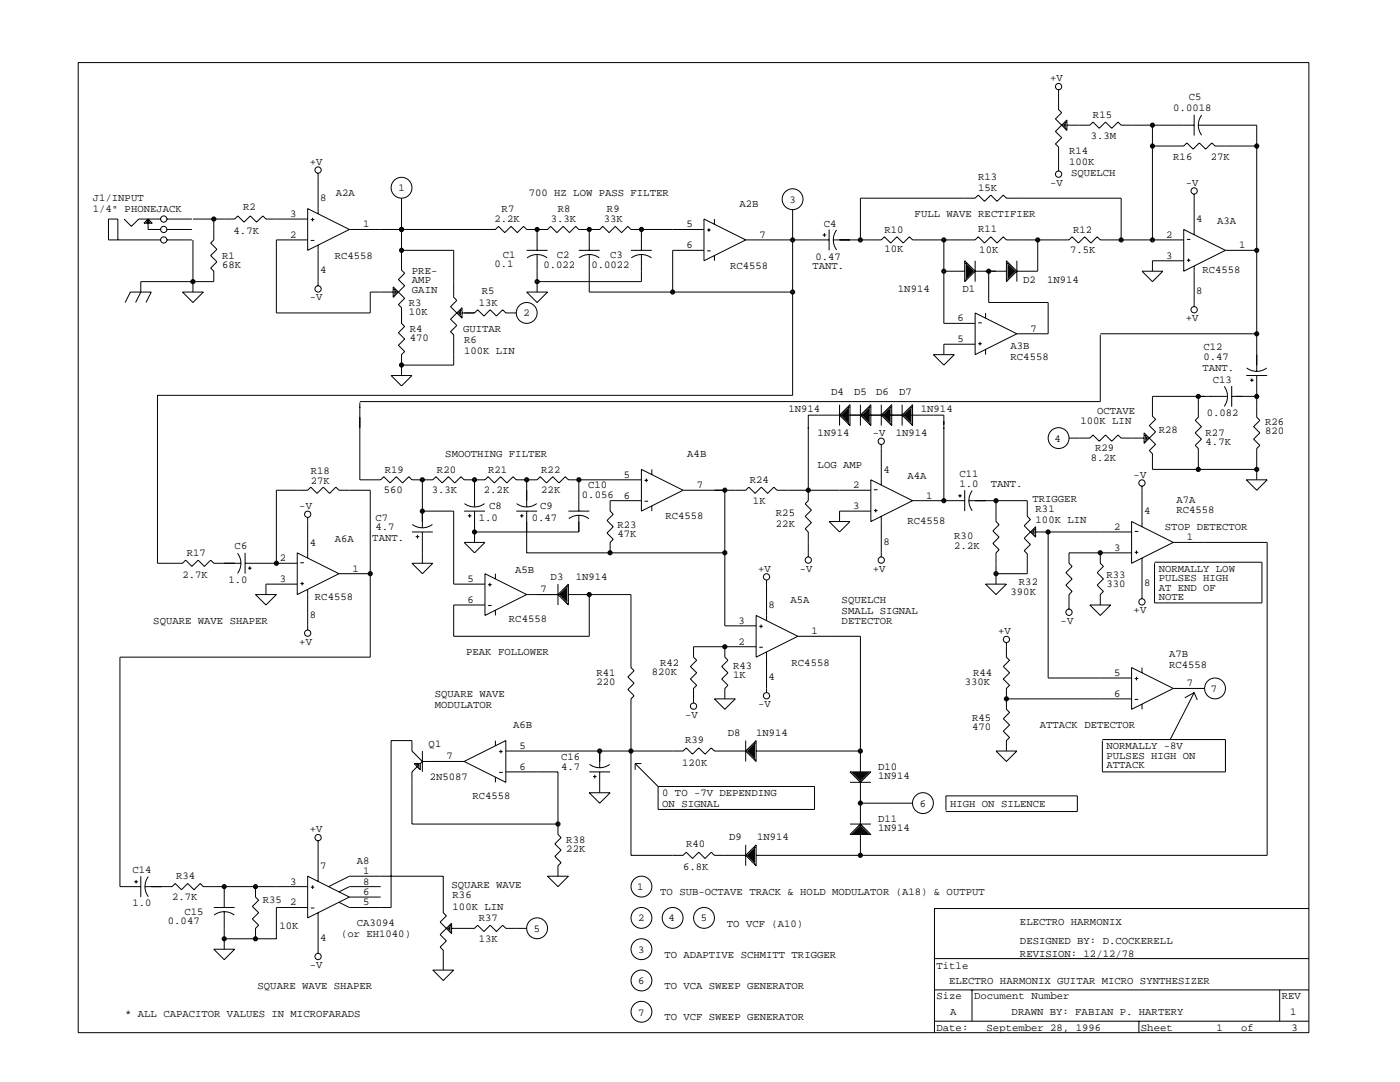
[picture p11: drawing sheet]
<svg xmlns="http://www.w3.org/2000/svg" width="279mm" height="216mm" viewBox="0 0 279 216" stroke-linecap="round" stroke-linejoin="round" font-family="sans-serif">
<g fill="none" stroke="#000" stroke-width=".2">
<path d="M15.6 12.5h245.6v193.6h-245.6zM211.3 17.9v4l.6 .6-1.3 1.2 2.3 2.3v-2.1l-2.3 2.3 1.3 1.3-1.3 1.2 .7 .6v4.8M63.5 34.6v8.1M80.1 39.5v14.4l.7 .6-1.3 1.3 1.3 1.2-2.3 2.3v-2.1l2.3 2.3-1.3 1.3 .6 .6v3.1l.7 .6-1.3 1.3 1.3 1.2-1.3 1.3 1.3 1.2-.7 .7v4.1M212.1 25h.6M212.3 24.8h.4M212.3 25.2h.4M212.5 24.6h.2M212.5 25.4h.2M212.7 24.4h.1M212.7 25.6h.1M212.9 25h4.6l.6-.6 1.3 1.2 1.2-1.2 1.3 1.2 1.2-1.2 .6 .6h14.6"/>
<path d="M230 29.1h6.2l.7-.6 1.2 1.3 1.3-1.3 1.2 1.3 1.3-1.3 .6 .6h8.3M230 25v22.9M238.3 22.9v4.2M238.3 38.7v8.1M239.2 25h11.6v49.1M239.8 23a3.3 3.3 0 0 0 0 4M23.5 47.9v-4.2h-1.9v4.2h10.5M24.8 43.7l1.4 1.5 1.5-1.5h4.4M28.7 44.5l.9-.8 .8 .8zM29.1 44.3h.9M29.3 44.1h.5M29.6 43.9h.1"/>
<path d="M29.6 44.5v1.3h2.5M33.3 47.9h5M33.3 43.7h5M33.3 45.8h5M36.4 58.3h4.2l-2.1 2.1zM38.5 43.7h8.3l.7-.6 1.2 1.2 1.3-1.2 1.2 1.2 1.3-1.2 .6 .6h8.3M38.5 47.9v10.4M42.7 43.7v4.2l-.7 .6 1.3 1.2-1.3 1.3 1.3 1.2-1.3 1.3 .7 .6v2.1h-14.6v2.1l-1 2.1M61.4 47.9h-6.2v14.5h18.7v-4.1h4.6M61.4 41.6l8.3 4.2-8.3 4.2zM62 43.8h.7M62 48h.7"/>
<path d="M62.4 43.5v.7M63.5 48.9v8.1M69.7 45.8h29.2l.6-.6 1.2 1.2 1.3-1.2 1.2 1.2 1.3-1.2 .6 .6h4.2l.6-.6 1.2 1.2 1.3-1.2 1.2 1.2 1.3-1.2 .6 .6h4.2l.6-.6 1.3 1.2 1.2-1.2 1.3 1.2 1.2-1.2 .6 .6h14.6M78.7 57.7h.1M78.7 58.9h.1M78.7 58.3h.6M78.7 57.9h.2M78.7 58.1h.4M78.7 58.5h.4M78.7 58.7h.2M80.1 50h10.4v9.3l.7 .6-1.3 1.3 2.3 2.3v-2.1l-2.3 2.3 1.3 1.2-1.3 1.3 .6 .6v6h-10.4M105.1 50h4.2"/>
<path d="M105.1 58.3h4.2l-2.1 2.1zM105.2 51.5a3.3 3.3 0 0 1 4 0M107.2 45.8v4.2M107.2 50.8v7.5M115.5 50h4.2M115.6 51.5a3.3 3.3 0 0 1 4 0M117.6 50.8v7.5h40.6v20.6h-126.8v33.5h5l.6-.6 1.3 1.2 1.2-1.2 1.3 1.2 1.2-1.2 .7 .6h5.4M117.6 45.8v4.2M125.9 50h4.2M126 51.5a3.3 3.3 0 0 1 4 0M128 50.8v5.4h-20.8M128 45.8v4.2"/>
<path d="M140.5 50h-6.3v8.3M140.5 43.7l8.3 4.2-8.3 4.1zM141.1 45.9h.7M141.1 50.1h.7M141.5 45.5v.7M142.6 43.7v1M142.6 51v1M148.8 47.9h16.7M158.2 41.8v6.1M158.2 48.1v10M164.2 46.9h.7M164.5 46.5v.7"/>
<path d="M165.5 45.8v4.2M166.3 47.9h9.6l.6-.7 1.3 1.3 1.2-1.3 1.2 1.3 1.3-1.3 .6 .7h12.5l.6-.7 1.3 1.3 1.2-1.3 1.3 1.3 1.2-1.3 .7 .7h12.4l.7-.7 1.2 1.3 1.3-1.3 1.2 1.3 1.3-1.3 .6 .7h16.6M167 45.9a3.3 3.3 0 0 0 0 4M171.7 47.9v-8.4h22.9l.6-.6 1.3 1.3 1.2-1.3 1.3 1.3 1.2-1.3 .7 .6h22.8v8.4M188.4 47.9v16.6h6.2M188.4 54.1h4.1M192.5 52l2.1 2.1-2.1 2.1zM192.7 52.5h.1M192.7 55.8h.1M192.7 54.1h1.7M192.7 52.7h.2M192.7 52.9h.5"/>
<path d="M192.7 53.1h.7M192.7 53.3h.9M192.7 53.5h1.1M192.7 53.7h1.3M192.7 53.9h1.5M192.7 54.3h1.5M192.7 54.5h1.3M192.7 54.7h1.1M192.7 54.9h.9M192.7 55.2h.7M192.7 55.4h.5M192.7 55.6h.2"/>
<path d="M194.6 54.1h6.3M194.6 52v4.2M197.3 54.1v6.3h11.9v6.2h-6.3M200.9 52l2 2.1-2 2.1zM201.1 52.5h.1M201.1 55.8h.1M201.1 54.1h1.6M201.1 52.7h.2M201.1 52.9h.4M201.1 53.1h.6M201.1 53.3h.8M201.1 53.5h1"/>
<path d="M201.1 53.7h1.2M201.1 53.9h1.4M201.1 54.3h1.4M201.1 54.5h1.2M201.1 54.7h1M201.1 54.9h.8M201.1 55.2h.6M201.1 55.4h.4M201.1 55.6h.2M202.9 52v4.2M207.1 47.9v6.2h-4.2M227.9 54.1h4.2l-2.1 2.1z"/>
<path d="M236.2 52h-6.2v2.1M236.2 45.8l8.4 4.2-8.4 4.1zM236.9 51.9h.7M236.9 47.8h.7M237.2 51.6v.7M238.3 53.1v8.1M244.6 50h6.2M25 60.4l1-2.1h4.2l-1.1 2.1M78.1 74.9h4.1l-2.1 2.1zM91.4 62.4h.6M91.6 62.2h.4M91.6 62.6h.4"/>
<path d="M91.8 62h.2M91.8 62.9h.2M92 61.8h.1M92 63.1h.1M92.2 62.4h2.5l.6-.6 1.3 1.3 1.2-1.3 1.3 1.3 1.2-1.3 .6 .6h2.1M186.3 70.8h4.1l-2 2zM194.6 68.7h-6.2v2.1M194.6 62.4l8.3 4.2-8.3 4.2zM195.2 68.6h.7M195.2 64.4h.7M195.6 68.2v.7M196.7 62.4v1.1"/>
<path d="M196.7 69.7v1.1M219.6 66.6h31.2M219.6 66.8v13.3h-147.8M239.2 79.1v4.2l-.7 .6 1.3 1.2-1.3 1.3 1.3 1.2-1.3 1.3 .7 .6v4.2M244.3 77.1a3.3 3.3 0 0 1 0 4M245 79.1h-15v3.9l.6 .7-1.2 1.2 1.2 1.3-2.3 2.3v-2.1l2.3 2.3-1.2 1.2 .6 .6v3.2h20.8M245.8 79.1h5M245.8 77v4.2M248.7 74.9h4.2M248.8 73.4a3.3 3.3 0 0 0 4 0M249.5 75.9h.7M249.8 75.5v.7"/>
<path d="M250.8 74.9v8.4l.6 .6-1.2 1.2 1.2 1.3-1.2 1.2 1.2 1.3-.6 .6v6.2M71.8 80.3v15.4h4.2l.6-.6 1.2 1.3 1.3-1.3 1.2 1.3 1.3-1.3 .6 .6h4.2l.6-.6 1.3 1.3 1.2-1.3 1.2 1.3 1.3-1.3 .6 .6h4.2l.6-.6 1.3 1.3 1.2-1.3 1.3 1.3 1.2-1.3 .6 .6h4.2l.6-.6 1.3 1.3 1.2-1.3 1.3 1.3 1.2-1.3 .6 .6h14.6M84.3 95.7v9.6M94.7 95.7v5.5M105.1 95.7v5.5M115.5 95.7v6.3M128 99.9h-6.2v2.1l.6 .6-1.3 1.3 1.3 1.2-1.3 1.3 1.3 1.2-.6 .6v2.1M128 93.7l8.3 4.1-8.3 4.2zM128.6 95.8h.7M129 95.5v.7M130.1 93.7v1M136.3 97.8h12.5l.6-.6 1.3 1.2 1.2-1.2 1.3 1.2 1.2-1.2 .7 .6h18.7"/>
<path d="M144.7 97.8v27.1h6.2M167.6 80.8v4.1M168 82.6h1.4M168 83h1.4M168.2 82.4h1.2M168.2 83.3h1.2M168.4 82.2h1M168.4 83.5h1M168.6 82h.8M168.6 83.7h.8M168.8 81.8h.6M168.8 83.9h.6"/>
<path d="M169 81.6h.4M169 84.1h.4M169.2 81.4h.2M169.2 84.3h.2M169.4 81.2h.1M169.4 84.5h.1M169.6 80.8v4.1l-2-2.1zM171.7 80.8v4.1M172.1 82.6h1.5M172.1 83h1.5M172.3 82.4h1.3M172.3 83.3h1.3"/>
<path d="M172.5 82.2h1.1M172.5 83.5h1.1M172.8 82h.8M172.8 83.7h.8M173 81.8h.6M173 83.9h.6M173.2 81.6h.4M173.2 84.1h.4M173.4 81.4h.2M173.4 84.3h.2M173.6 81.2h.1M173.6 84.5h.1"/>
<path d="M173.8 80.8v4.1l-2.1-2.1zM173.8 95.7l8.3 4.2-8.3 4.2zM174.4 97.7h.7M175.9 82.8l2.1-2v4.1zM175.9 80.8v4.1M175.9 88.7v8.1M176.3 82.6h1.5M176.3 83h1.5M176.5 82.4h1.3M176.5 83.3h1.3M176.7 82.2h1.1M176.7 83.5h1.1"/>
<path d="M176.9 82h.9M176.9 83.7h.9M177.1 81.8h.7M177.1 83.9h.7M177.3 81.6h.5M177.3 84.1h.5M177.5 81.4h.3M177.5 84.3h.3M177.8 81.2h.1M177.8 84.5h.1M180 80.8v4.1M180.5 82.6h1.4"/>
<path d="M180.5 83h1.4M180.7 82.4h1.2M180.7 83.3h1.2M180.9 82.2h1M180.9 83.5h1M181.1 82h.8M181.1 83.7h.8M181.3 81.8h.6M181.3 83.9h.6M181.5 81.6h.4M181.5 84.1h.4M181.7 81.4h.2"/>
<path d="M181.7 84.3h.2M181.9 81.2h.1M181.9 84.5h.1M182.1 99.9h10.4M182.1 80.8v4.1l-2.1-2.1zM188.4 99.9v-17.1h-27.1v17.1l-.6 .6 1.2 1.3-1.2 1.2 1.2 1.3-1.2 1.2 .6 .7v4.9M191.2 98.9h.7M191.6 98.6v.7M192.5 97.8v4.2M193.4 99.9h11.6v3.1l.6 .7-1.2 1.2 2.3 2.3v-2.1l-2.3 2.3 1.2 1.2-1.2 1.3 .6 .6v4h-6.2M194 97.9a3.3 3.3 0 0 0 0 4M198.8 99.9v4.2l.6 .6-1.3 1.2 1.3 1.3-1.3 1.2 1.3 1.3-.6 .6v6.3"/>
<path d="M213.3 87.4h4.2l.6-.6 1.3 1.2 1.2-1.2 1.3 1.2 1.2-1.2 .6 .6h4.6M227.9 97v8.1M228.5 86.8h.1M228.5 88h.1M228.5 87.4h.7M228.5 87h.2M228.5 87.2h.5M228.5 87.6h.5M228.5 87.8h.2M248.7 95.7h4.2l-2.1 2.1zM47.4 110.4a3.3 3.3 0 0 1 0 4M48.9 112.4h10.4"/>
<path d="M48.9 110.3v4.2M49.5 113.4h.7M49.8 113v.7M51 118.6h4.2l-2.1 2.1zM55.2 112.4v-14.6h6.2l.6-.6 1.3 1.2 1.2-1.2 1.3 1.2 1.2-1.2 .6 .6h6.3v33.3h-50v45.8h4.2M59.3 116.6h-6.2v2M59.3 110.3l8.3 4.2-8.3 4.1zM59.9 116.5h.8M59.9 112.3h.8M60.3 116.1v.7M61.4 103.2v8.2M61.4 117.6v8.1"/>
<path d="M67.6 114.5h6.3M82.2 106.2h4.2M82.2 112.4h4.2l-2.1 2.1zM82.3 104.6a3.3 3.3 0 0 0 4 0M83 107.1h.7M83.3 106.7v.7M84.3 102h6.2v14.6h6.3M84.3 106.2v6.2M92.6 108.2h4.2l-2.1 2.1zM92.6 102h4.2M92.7 100.5a3.3 3.3 0 0 0 4 0M93.4 102.9h.7"/>
<path d="M93.7 102.6v.7M94.7 102v6.2M96.8 114.5l8.3 4.1-8.3 4.2zM97.4 116.7h.7M97.8 116.3v.7M98.9 114.5v1M103 102h4.2M103.1 100.5a3.3 3.3 0 0 0 4 0M103.8 102.9h.7M104.1 102.6v.7M105.1 102v8.3h39.6M105.1 118.6h6.3"/>
<path d="M111.4 116.6v4.1M111.6 118.6h1.6M111.8 118.4h1.4M111.8 118.8h1.4M112 118.2h1.2M112 119.1h1.2M112.2 118h1M112.2 119.3h1M112.4 117.8h.8M112.4 119.5h.8M112.6 117.6h.6M112.6 119.7h.6"/>
<path d="M112.8 117.4h.4M112.8 119.9h.4M113 117.2h.2M113.2 117h.1M113.4 118.6h12.5v14.6l.6 .6-1.2 1.3 1.2 1.2-1.2 1.3 1.2 1.2-.6 .7v31.2h10.4l.7-.7 1.2 1.3 1.3-1.3 1.2 1.3 1.3-1.3 .6 .7h6.2M113.4 102h4.2M113.4 116.6v4.1l-2-2.1zM113.5 103.5a3.3 3.3 0 0 1 4 0M115.5 102.8v3.4h-20.8M117.6 118.6v8.4h-27.1v-6.3h6.3M128.6 100h.7M130.1 100.9v1.1"/>
<path d="M153 115.7v8.1M165.5 104.1h4.1l-2 2.1zM173.8 102h-6.2v2.1M174.4 101.9h.7M174.8 101.5v.7M175.9 103v8.1M196.7 116.6h4.2l-2.1 2zM205.8 106.2h.7M206.1 105.9h.4M206.1 106.4h.4M206.3 105.7h.2M206.3 106.6h.2"/>
<path d="M206.5 105.5h.1M206.5 106.8h.1M206.7 106.2h19.1M209.2 106.2v29.1h16.6M219.6 110.3v2.1l.6 .6-1.2 1.3 1.2 1.2-1.2 1.3 1.2 1.2-.6 .6v2.1M225.8 110.3h-12.5v2.1l.7 .6-1.3 1.3 1.3 1.2-1.3 1.3 1.3 1.2-.7 .6v3M225.8 104.1l8.4 4.1-8.4 4.2zM226.5 110.2h.7M226.5 106h.7M226.8 109.9v.7M227.9 111.4v8.1M230.4 112.2h21.4v8.1h-21.4v-7.9"/>
<path d="M234.2 108.2h18.7v62.5h-102M97.4 120.8h.7M98.9 121.8v1M113 120.1h.2M113.2 120.3h.1M142.6 139.5h4.1l-2 2zM144.7 129v2.1l.6 .7-1.3 1.2 1.3 1.2-1.3 1.3 1.3 1.2-.6 .7v2.1M150.9 129h-12.5v2.1l.6 .7-1.2 1.2 1.2 1.2-1.2 1.3 1.2 1.2-.6 .7v2.9M150.9 122.8l8.3 4.2-8.3 4.1zM151.5 125h.7M151.5 129.2h.7M151.9 124.6v.7"/>
<path d="M153 130.1v8.1M159.2 127h12.5v27M200.9 139.5h24.9M200.9 128.2v2.9l.6 .7-1.3 1.2 1.3 1.2-1.3 1.3 1.3 1.2-.6 .7v4.1l.6 .7-1.3 1.2 1.3 1.3-1.3 1.2 1.3 1.3-.6 .6v2.1M217.5 120.7h4.2l-2.1 2.1zM225.8 133.2l8.4 4.2-8.4 4.1zM226.5 135.4h.7M226.5 139.6h.7M226.8 135v.7M227.9 133.2v1M234.2 137.4h6.2M238.3 138.2l-4.8 9.4"/>
<path d="M238.3 138.2l-1.9 1M238.3 138.2l.6 1.5M82.6 152.4h1.3v1.2zM83 152.6h.7M83.3 153l-1.1 1v10.4h29.2M83.3 152.8h.4M83.5 153h.2M83.7 153.2h.1M84.3 151.9l-2.1-2v-2.1h-4.1v33.3h-8.4l-2.1-1.1M84.3 149.9v4.1M84.3 151.9h8.3M84.3 151.9l-.4 .5"/>
<path d="M92.6 151.9l8.3-4.1v8.3zM98.9 147.8v1M98.9 155.1v1M99.6 150h.7M99.6 154.1h.7M100 149.6v.7M100.9 154h10.5v12.5l.6 .6-1.3 1.3 1.3 1.2-1.3 1.3 1.3 1.2-.6 .7v2M100.9 149.9h35.4l.7-.7 1.2 1.3 1.3-1.3 1.2 1.3 1.3-1.3 .6 .7h6.2M117.6 154h4.2M117.6 158.2h4.2l-2.1 2.1zM117.7 152.5a3.3 3.3 0 0 0 4 0M118.3 155h.8"/>
<path d="M118.7 154.6v.7M119.7 149.9v3.3M119.7 154v4.2M126.8 152.4l4.5 4.5M126.8 152.4h1.2M126.8 152.4v1.2M131.3 156.9h31.3v4.6h-31.3zM148.8 149.9l2.1-2.1v4.1zM148.8 147.8v4.1M149 149.9h1.7M149.2 149.7h1.5M149.2 150.1h1.5"/>
<path d="M149.4 149.4h1.3M149.4 150.3h1.3M149.7 149.2h1M149.7 150.5h1M149.9 149h.8M149.9 150.7h.8M150.1 148.8h.6M150.1 150.9h.6M150.3 148.6h.4M150.3 151.1h.4M150.5 148.4h.2M150.5 151.3h.2"/>
<path d="M150.7 148.2h.1M150.7 151.5h.1M150.9 149.9h20.8M169.6 154h4.2l-2.1 2.1zM169.6 156.1h4.2M170 154.2h3.4M170.3 154.4h2.9M170.5 154.6h2.5M170.7 154.9h2.1M170.9 155.1h1.6M171.1 155.3h1.2M171.3 155.5h.8"/>
<path d="M171.5 155.7h.4M171.7 155.9h.1M171.7 156.1v8.3M198.8 149.9h4.1l-2 2zM220 147.6h24.6v6.4h-24.6v-6.2M227.9 140.5v1M26.8 175.9h.7M27.2 175.6v.7M28.1 174.8v4.2M28.9 176.9h5.4l.7-.6 1.2 1.2 1.3-1.2 1.2 1.2 1.3-1.2 .6 .6h20.8M29.6 174.9a3.3 3.3 0 0 0 0 4M44.7 176.9v4.2"/>
<path d="M51 176.9v2.1l.6 .6-1.2 1.3 1.2 1.2-1.2 1.3 1.2 1.2-.6 .6v2.1M61.4 174.8l8.3 4.2-8.3 4.2zM62 177h.7M62.4 176.7v.7M63.5 167.8v8.1M65.6 176.9l4.1-2.1h18.8v7.3l.6 .6-1.3 1.3 2.3 2.3v-2.1l-2.3 2.3 1.3 1.2-1.3 1.3 .7 .6v4M69.7 179h6.3M76 176.9h-6.3l-2.1 1.1M109.3 174.8h4.1l-2 2.1zM148.8 170.7l2.1-2.1v4.2zM148.8 168.6v4.2M149 170.7h1.7"/>
<path d="M149.2 170.5h1.5M149.2 170.9h1.5M149.4 170.3h1.3M149.4 171.1h1.3M149.7 170h1M149.7 171.3h1M149.9 169.8h.8M149.9 171.5h.8M150.1 169.6h.6M150.1 171.7h.6M150.3 169.4h.4M150.3 171.9h.4"/>
<path d="M150.5 169.2h.2M150.5 172.1h.2M150.7 169h.1M150.7 172.3h.1M169.6 164.4h4.2M169.6 166.5l2.1-2.1 2.1 2.1zM170 166.3h3.4M170.3 166.1h2.9M170.5 165.9h2.5M170.7 165.7h2.1M170.9 165.5h1.6M171.1 165.3h1.2"/>
<path d="M171.3 165.1h.8M171.5 164.8h.4M171.7 164.6h.1M171.7 160.3h10.4M171.7 166.5v4.2M188.8 161.7v-2.9h26.2v3.1h-26.2M42.7 181.1h4.1M42.7 189.4h4.1l-2.1 2.1zM42.7 182.6a3.3 3.3 0 0 1 4.1 0M44.7 181.9v7.5M61.4 181.1h-6.2v6.2h-10.5M62 181.2h.7"/>
<path d="M63.5 182.1v8.1M86.4 193.6h4.1l-2 2.1zM89.3 185.2h.6M89.5 185h.4M89.5 185.5h.4M89.7 184.8h.2M89.7 185.7h.2M89.9 184.6h.1M89.9 185.9h.1M90.1 185.2h4.6l.6-.6 1.3 1.3 1.2-1.3 1.3 1.3 1.2-1.3 .6 .6h4.2M186.5 197.5h74.7M186.5 191.3h74.7"/>
<path d="M194 197.5v6.3M255.4 197.5v6.3M261.2 181.3h-74.7v24.8M186.5 203.8h74.7M227.3 203.8v2.3"/>
<circle cx="211.3" cy="17.3" r=".62"/>
<circle cx="63.5" cy="33.9" r=".62"/>
<circle cx="80.1" cy="37.5" r="2.08"/>
<circle cx="158.2" cy="39.8" r="2.08"/>
<circle cx="211.3" cy="34.8" r=".62"/>
<circle cx="230" cy="29.1" r=".21"/>
<circle cx="230" cy="25" r=".21"/>
<circle cx="230" cy="29.1" r=".42"/>
<circle cx="230" cy="25" r=".42"/>
<circle cx="238.3" cy="38.1" r=".62"/>
<circle cx="250.8" cy="29.1" r=".21"/>
<circle cx="250.8" cy="29.1" r=".42"/>
<circle cx="32.7" cy="45.8" r=".62"/>
<circle cx="32.7" cy="47.9" r=".62"/>
<circle cx="32.7" cy="43.7" r=".62"/>
<circle cx="38.5" cy="56.2" r=".21"/>
<circle cx="38.5" cy="56.2" r=".42"/>
<circle cx="42.7" cy="43.7" r=".21"/>
<circle cx="42.7" cy="43.7" r=".42"/>
<circle cx="63.5" cy="57.7" r=".62"/>
<circle cx="80.1" cy="50" r=".21"/>
<circle cx="80.1" cy="45.8" r=".21"/>
<circle cx="80.1" cy="50" r=".42"/>
<circle cx="80.1" cy="45.8" r=".42"/>
<circle cx="107.2" cy="45.8" r=".21"/>
<circle cx="107.2" cy="56.2" r=".21"/>
<circle cx="107.2" cy="45.8" r=".42"/>
<circle cx="107.2" cy="56.2" r=".42"/>
<circle cx="117.6" cy="45.8" r=".21"/>
<circle cx="117.6" cy="45.8" r=".42"/>
<circle cx="128" cy="45.8" r=".21"/>
<circle cx="128" cy="45.8" r=".42"/>
<circle cx="134.2" cy="58.3" r=".21"/>
<circle cx="134.2" cy="58.3" r=".42"/>
<circle cx="158.2" cy="47.9" r=".42"/>
<circle cx="158.2" cy="58.3" r=".42"/>
<circle cx="158.2" cy="58.3" r=".21"/>
<circle cx="158.2" cy="47.9" r=".21"/>
<circle cx="171.7" cy="47.9" r=".21"/>
<circle cx="171.7" cy="47.9" r=".42"/>
<circle cx="188.4" cy="54.1" r=".21"/>
<circle cx="188.4" cy="47.9" r=".21"/>
<circle cx="188.4" cy="54.1" r=".42"/>
<circle cx="188.4" cy="47.9" r=".42"/>
<circle cx="197.3" cy="54.1" r=".21"/>
<circle cx="197.3" cy="54.1" r=".42"/>
<circle cx="207.1" cy="47.9" r=".21"/>
<circle cx="207.1" cy="47.9" r=".42"/>
<circle cx="223.8" cy="47.9" r=".21"/>
<circle cx="223.8" cy="47.9" r=".42"/>
<circle cx="230" cy="47.9" r=".21"/>
<circle cx="230" cy="47.9" r=".42"/>
<circle cx="250.8" cy="50" r=".21"/>
<circle cx="250.8" cy="50" r=".42"/>
<circle cx="80.1" cy="72.8" r=".21"/>
<circle cx="80.1" cy="72.8" r=".42"/>
<circle cx="105.1" cy="62.4" r="2.08"/>
<circle cx="238.3" cy="61.8" r=".62"/>
<circle cx="239.1" cy="79.1" r=".21"/>
<circle cx="239.1" cy="79.1" r=".42"/>
<circle cx="250.8" cy="66.6" r=".21"/>
<circle cx="250.8" cy="79.1" r=".21"/>
<circle cx="250.8" cy="79.1" r=".42"/>
<circle cx="250.8" cy="66.6" r=".42"/>
<circle cx="84.3" cy="95.7" r=".21"/>
<circle cx="84.3" cy="95.7" r=".42"/>
<circle cx="94.7" cy="95.7" r=".21"/>
<circle cx="94.7" cy="95.7" r=".42"/>
<circle cx="105.1" cy="95.7" r=".21"/>
<circle cx="105.1" cy="95.7" r=".42"/>
<circle cx="115.5" cy="95.7" r=".21"/>
<circle cx="115.5" cy="95.7" r=".42"/>
<circle cx="144.7" cy="97.8" r=".21"/>
<circle cx="144.7" cy="97.8" r=".42"/>
<circle cx="161.3" cy="97.8" r=".21"/>
<circle cx="161.3" cy="97.8" r=".42"/>
<circle cx="175.9" cy="88.1" r=".62"/>
<circle cx="188.4" cy="99.9" r=".21"/>
<circle cx="188.4" cy="99.9" r=".42"/>
<circle cx="198.8" cy="99.9" r=".21"/>
<circle cx="198.8" cy="99.9" r=".42"/>
<circle cx="211.3" cy="87.4" r="2.08"/>
<circle cx="227.9" cy="96.4" r=".62"/>
<circle cx="239.1" cy="93.7" r=".21"/>
<circle cx="239.1" cy="93.7" r=".42"/>
<circle cx="250.8" cy="93.7" r=".21"/>
<circle cx="250.8" cy="93.7" r=".42"/>
<circle cx="55.2" cy="112.4" r=".21"/>
<circle cx="55.2" cy="112.4" r=".42"/>
<circle cx="61.4" cy="102.6" r=".62"/>
<circle cx="73.9" cy="114.5" r=".21"/>
<circle cx="73.9" cy="114.5" r=".42"/>
<circle cx="84.3" cy="102" r=".21"/>
<circle cx="84.3" cy="102" r=".42"/>
<circle cx="94.7" cy="106.2" r=".21"/>
<circle cx="94.7" cy="106.2" r=".42"/>
<circle cx="117.6" cy="118.6" r=".21"/>
<circle cx="117.6" cy="118.6" r=".42"/>
<circle cx="121.8" cy="110.3" r=".21"/>
<circle cx="121.8" cy="110.3" r=".42"/>
<circle cx="144.7" cy="110.3" r=".21"/>
<circle cx="144.7" cy="110.3" r=".42"/>
<circle cx="153" cy="115.1" r=".62"/>
<circle cx="161.3" cy="111.8" r=".62"/>
<circle cx="175.9" cy="111.8" r=".62"/>
<circle cx="198.8" cy="114.5" r=".21"/>
<circle cx="198.8" cy="114.5" r=".42"/>
<circle cx="209.2" cy="106.2" r=".21"/>
<circle cx="209.2" cy="106.2" r=".42"/>
<circle cx="219.6" cy="110.3" r=".21"/>
<circle cx="219.6" cy="110.3" r=".42"/>
<circle cx="61.4" cy="126.3" r=".62"/>
<circle cx="144.7" cy="129.1" r=".21"/>
<circle cx="144.7" cy="129.1" r=".42"/>
<circle cx="153" cy="138.8" r=".62"/>
<circle cx="200.9" cy="139.5" r=".21"/>
<circle cx="200.9" cy="127.6" r=".62"/>
<circle cx="200.9" cy="139.4" r=".42"/>
<circle cx="213.3" cy="122.2" r=".62"/>
<circle cx="227.9" cy="120.1" r=".62"/>
<circle cx="242.5" cy="137.4" r="2.08"/>
<circle cx="119.7" cy="149.9" r=".21"/>
<circle cx="119.7" cy="149.9" r=".42"/>
<circle cx="125.9" cy="149.9" r=".21"/>
<circle cx="125.9" cy="149.9" r=".42"/>
<circle cx="138.4" cy="140.9" r=".62"/>
<circle cx="171.7" cy="149.9" r=".21"/>
<circle cx="171.7" cy="149.9" r=".42"/>
<circle cx="44.7" cy="176.9" r=".21"/>
<circle cx="44.7" cy="176.9" r=".42"/>
<circle cx="51" cy="176.9" r=".21"/>
<circle cx="51" cy="176.9" r=".42"/>
<circle cx="63.5" cy="167.1" r=".62"/>
<circle cx="111.3" cy="164.4" r=".21"/>
<circle cx="111.4" cy="164.4" r=".42"/>
<circle cx="128" cy="176.9" r="2.08"/>
<circle cx="171.7" cy="170.7" r=".21"/>
<circle cx="171.7" cy="160.3" r=".21"/>
<circle cx="171.7" cy="160.3" r=".42"/>
<circle cx="171.7" cy="170.7" r=".42"/>
<circle cx="184.2" cy="160.3" r="2.08"/>
<circle cx="44.7" cy="187.3" r=".21"/>
<circle cx="44.7" cy="187.3" r=".42"/>
<circle cx="51" cy="187.3" r=".21"/>
<circle cx="51" cy="187.3" r=".42"/>
<circle cx="63.5" cy="190.9" r=".62"/>
<circle cx="107.2" cy="185.2" r="2.08"/>
<circle cx="128" cy="189.4" r="2.08"/>
<circle cx="128" cy="183.2" r="2.08"/>
<circle cx="128" cy="195.6" r="2.08"/>
<circle cx="134.2" cy="183.2" r="2.08"/>
<circle cx="140.5" cy="183.2" r="2.08"/>
<circle cx="128" cy="201.9" r="2.08"/>
</g>
<g font-size="2.1">
<text x="209.6" y="16.2">+V</text>
<text x="218.1" y="23.5">R15</text>
<text x="234.2" y="22.1">0.0018</text>
<text x="237.3" y="20">C5</text>
<text x="217.7" y="27.7">3.3M</text>
<text x="61.8" y="32.9">+V</text>
<text x="213.3" y="30.8">R14</text>
<text x="213.3" y="32.9">100K</text>
<text x="213.8" y="35">SQUELCH</text>
<text x="234.2" y="31.8">R16</text>
<text x="241.6" y="31.8">27K</text>
<text x="18.5" y="40.2">J1/INPUT</text>
<text x="48.5" y="41.8">R2</text>
<text x="63.9" y="40.2">8</text>
<text x="67" y="39.1">A2A</text>
<text x="79.5" y="38.2">1</text>
<text x="105.5" y="39.2">700 HZ LOW PASS FILTER</text>
<text x="147.6" y="41.2">A2B</text>
<text x="157.6" y="40.4">3</text>
<text x="195.2" y="36">R13</text>
<text x="195.2" y="38.1">15K</text>
<text x="209.6" y="37">-V</text>
<text x="236.7" y="37">-V</text>
<text x="18.5" y="42.3">1/4&quot; PHONEJACK</text>
<text x="46.6" y="46.6">4.7K</text>
<text x="57.9" y="43.3">3</text>
<text x="57.9" y="47.5">2</text>
<text x="72.5" y="45.4">1</text>
<text x="98.7" y="44.3">2.2K</text>
<text x="100.1" y="42.3">R7</text>
<text x="109.9" y="44.3">3.3K</text>
<text x="111.4" y="42.3">R8</text>
<text x="120.5" y="44.3">33K</text>
<text x="121.1" y="42.3">R9</text>
<text x="137" y="45.4">5</text>
<text x="151.5" y="47.5">7</text>
<text x="164.4" y="45.4">C4</text>
<text x="176.5" y="46.4">R10</text>
<text x="182.5" y="43.4">FULL WAVE RECTIFIER</text>
<text x="195.2" y="46.2">R11</text>
<text x="214.2" y="46.4">R12</text>
<text x="232.7" y="47.5">2</text>
<text x="238.7" y="44.3">4</text>
<text x="242.9" y="44.7">A3A</text>
<text x="44.3" y="51.6">R1</text>
<text x="44.3" y="53.5">68K</text>
<text x="66.8" y="51.6">RC4558</text>
<text x="98.7" y="53.3">0.1</text>
<text x="100.3" y="51.4">C1</text>
<text x="108.4" y="53.5">0.022</text>
<text x="111.1" y="51.4">C2</text>
<text x="118" y="53.5">0.0022</text>
<text x="121.8" y="51.4">C3</text>
<text x="137" y="49.5">6</text>
<text x="145.7" y="53.7">RC4558</text>
<text x="162.1" y="53.8">TANT.</text>
<text x="162.8" y="51.8">0.47</text>
<text x="176.5" y="50.4">10K</text>
<text x="195.4" y="50.6">10K</text>
<text x="213.6" y="50.6">7.5K</text>
<text x="232.7" y="51.6">3</text>
<text x="247.3" y="49.5">1</text>
<text x="61.8" y="59.9">-V</text>
<text x="63.9" y="54.5">4</text>
<text x="82.2" y="54.6">PRE-</text>
<text x="82.2" y="56.5">AMP</text>
<text x="82.2" y="58.5">GAIN</text>
<text x="96.2" y="58.7">R5</text>
<text x="179.2" y="58.3">1N914</text>
<text x="192.1" y="58.3">D1</text>
<text x="204.2" y="56.4">D2</text>
<text x="209" y="56.4">1N914</text>
<text x="238.7" y="58.7">8</text>
<text x="240" y="54.5">RC4558</text>
<text x="81.6" y="61">R3</text>
<text x="81.6" y="62.9">10K</text>
<text x="95.5" y="61">13K</text>
<text x="104.5" y="63.1">2</text>
<text x="191.1" y="64.1">6</text>
<text x="236.7" y="64.1">+V</text>
<text x="81.8" y="66.2">R4</text>
<text x="81.8" y="68.1">470</text>
<text x="92.4" y="66.3">GUITAR</text>
<text x="92.6" y="68.5">R6</text>
<text x="92.6" y="70.6">100K LIN</text>
<text x="191.1" y="68.3">5</text>
<text x="201.7" y="69.7">A3B</text>
<text x="201.7" y="71.8">RC4558</text>
<text x="205.7" y="66.2">7</text>
<text x="240.2" y="69.9">C12</text>
<text x="240.2" y="71.8">0.47</text>
<text x="240" y="74">TANT.</text>
<text x="242.1" y="76.4">C13</text>
<text x="157.4" y="82.2">1N914</text>
<text x="165.9" y="78.9">D4</text>
<text x="170.5" y="78.9">D5</text>
<text x="174.8" y="78.9">D6</text>
<text x="179.4" y="78.9">D7</text>
<text x="183.8" y="82.2">1N914</text>
<text x="219" y="82.7">OCTAVE</text>
<text x="240.8" y="83">0.082</text>
<text x="163.2" y="87">1N914</text>
<text x="174.2" y="87">-V</text>
<text x="178.8" y="87">1N914</text>
<text x="210.4" y="88.1">4</text>
<text x="215.6" y="84.5">100K LIN</text>
<text x="218.5" y="89.9">R29</text>
<text x="231.2" y="86.4">R28</text>
<text x="240.6" y="87">R27</text>
<text x="240.6" y="88.9">4.7K</text>
<text x="252.5" y="84.7">R26</text>
<text x="252.5" y="86.6">820</text>
<text x="62" y="94.5">R18</text>
<text x="76.8" y="94.3">R19</text>
<text x="87.2" y="94.3">R20</text>
<text x="88.9" y="91.2">SMOOTHING FILTER</text>
<text x="97.4" y="94.3">R21</text>
<text x="108" y="94.3">R22</text>
<text x="124.5" y="95.3">5</text>
<text x="137.2" y="91.2">A4B</text>
<text x="163.2" y="93.3">LOG AMP</text>
<text x="176.3" y="94.3">4</text>
<text x="181.1" y="95.5">A4A</text>
<text x="191.5" y="95.1">C11</text>
<text x="217.7" y="92">8.2K</text>
<text x="226.2" y="95.3">-V</text>
<text x="59.7" y="101.6">-V</text>
<text x="62" y="96.6">27K</text>
<text x="76.6" y="98.4">560</text>
<text x="86.2" y="98.4">3.3K</text>
<text x="96.6" y="98.4">2.2K</text>
<text x="97.6" y="101.6">C8</text>
<text x="107.8" y="101.6">C9</text>
<text x="108" y="98.4">22K</text>
<text x="116.1" y="99.3">0.056</text>
<text x="117.4" y="97.4">C10</text>
<text x="124.5" y="99.5">6</text>
<text x="139.1" y="97.4">7</text>
<text x="149.7" y="96.4">R24</text>
<text x="150.3" y="100.5">1K</text>
<text x="170.3" y="101.6">3</text>
<text x="170.3" y="97.4">2</text>
<text x="184.8" y="99.5">1</text>
<text x="191.5" y="97.2">1.0</text>
<text x="197.7" y="97.3">TANT.</text>
<text x="206.1" y="100.2">TRIGGER</text>
<text x="234.8" y="100.3">A7A</text>
<text x="74.3" y="107.9">TANT.</text>
<text x="74.9" y="103.9">C7</text>
<text x="74.9" y="105.7">4.7</text>
<text x="95.5" y="103.9">1.0</text>
<text x="106.2" y="103.9">0.47</text>
<text x="123.2" y="105.3">R23</text>
<text x="123.2" y="107.2">47K</text>
<text x="132.8" y="103.7">RC4558</text>
<text x="154.9" y="103">R25</text>
<text x="154.9" y="105.1">22K</text>
<text x="181.1" y="104.5">RC4558</text>
<text x="190.4" y="107.6">R30</text>
<text x="206.7" y="102.2">R31</text>
<text x="206.7" y="104.3">100K LIN</text>
<text x="222.3" y="105.7">2</text>
<text x="228.3" y="102.6">4</text>
<text x="232.5" y="105.8">STOP DETECTOR</text>
<text x="234.8" y="102.4">RC4558</text>
<text x="236.9" y="107.8">1</text>
<text x="37.3" y="110.9">R17</text>
<text x="46.8" y="109.5">C6</text>
<text x="55.8" y="112">2</text>
<text x="61.8" y="108.9">4</text>
<text x="66.8" y="108.2">A6A</text>
<text x="176.3" y="108.6">8</text>
<text x="190.4" y="109.5">2.2K</text>
<text x="222.3" y="109.9">3</text>
<text x="36.4" y="115.3">2.7K</text>
<text x="45.6" y="116.3">1.0</text>
<text x="55.8" y="116.1">3</text>
<text x="62.9" y="119.7">RC4558</text>
<text x="70.4" y="114.1">1</text>
<text x="93.3" y="116.1">5</text>
<text x="102.8" y="114.3">A5B</text>
<text x="107.8" y="118.2">7</text>
<text x="109.9" y="115.7">D3</text>
<text x="114.9" y="115.7">1N914</text>
<text x="151.3" y="114.1">+V</text>
<text x="159.6" y="114.1">-V</text>
<text x="174.2" y="114.1">+V</text>
<text x="201.7" y="118.6">390K</text>
<text x="203.4" y="116.8">R32</text>
<text x="220.8" y="115.3">R33</text>
<text x="220.8" y="117.2">330</text>
<text x="228.3" y="117">8</text>
<text x="231.2" y="114.1">NORMALLY LOW</text>
<text x="231.2" y="116">PULSES HIGH</text>
<text x="231.2" y="117.9">AT END OF</text>
<text x="231.2" y="119.7">NOTE</text>
<text x="30.6" y="124.5">SQUARE WAVE SHAPER</text>
<text x="61.8" y="123.2">8</text>
<text x="93.3" y="120.3">6</text>
<text x="101.6" y="124.1">RC4558</text>
<text x="147.4" y="124.5">3</text>
<text x="153.4" y="121.3">8</text>
<text x="157.8" y="120.3">A5A</text>
<text x="168" y="122.4">SMALL SIGNAL</text>
<text x="168" y="124.5">DETECTOR</text>
<text x="168" y="120.4">SQUELCH</text>
<text x="211.7" y="124.5">-V</text>
<text x="226.2" y="122.4">+V</text>
<text x="59.7" y="128.6">+V</text>
<text x="93" y="130.8">PEAK FOLLOWER</text>
<text x="147.4" y="128.6">2</text>
<text x="162" y="126.5">1</text>
<text x="199.2" y="126.5">+V</text>
<text x="233.3" y="131.1">A7B</text>
<text x="119.1" y="134.9">R41</text>
<text x="119.1" y="136.7">220</text>
<text x="130.1" y="134.7">820K</text>
<text x="131.8" y="132.8">R42</text>
<text x="146.3" y="133.4">R43</text>
<text x="146.3" y="135.3">1K</text>
<text x="153.4" y="135.7">4</text>
<text x="158" y="132.8">RC4558</text>
<text x="192.5" y="136.7">330K</text>
<text x="194.2" y="134.9">R44</text>
<text x="222.3" y="134.9">5</text>
<text x="233.3" y="133.2">RC4558</text>
<text x="236.9" y="137">7</text>
<text x="86.8" y="139.1">SQUARE WAVE</text>
<text x="86.8" y="141.2">MODULATOR</text>
<text x="136.7" y="143.2">-V</text>
<text x="151.3" y="141.1">-V</text>
<text x="194" y="143.8">R45</text>
<text x="222.3" y="139">6</text>
<text x="241.6" y="138.1">7</text>
<text x="85.5" y="149">Q1</text>
<text x="102.4" y="145.3">A6B</text>
<text x="103.7" y="149.4">5</text>
<text x="136.7" y="148.2">R39</text>
<text x="145.3" y="146.9">D8</text>
<text x="150.9" y="146.9">1N914</text>
<text x="194" y="145.7">470</text>
<text x="207.5" y="145.3">ATTACK DETECTOR</text>
<text x="220.8" y="149.5">NORMALLY -8V</text>
<text x="85.8" y="155.7">2N5087</text>
<text x="89.1" y="151.5">7</text>
<text x="103.7" y="153.6">6</text>
<text x="112" y="151.7">C16</text>
<text x="112" y="153.6">4.7</text>
<text x="136.1" y="152.8">120K</text>
<text x="175.3" y="153.6">D10</text>
<text x="175.3" y="155.5">1N914</text>
<text x="220.8" y="151.4">PULSES HIGH ON</text>
<text x="220.8" y="153.3">ATTACK</text>
<text x="94.3" y="159.4">RC4558</text>
<text x="132.2" y="158.9">0 TO -7V DEPENDING</text>
<text x="132.2" y="161">ON SIGNAL</text>
<text x="183.6" y="161">6</text>
<text x="189.6" y="161">HIGH ON SILENCE</text>
<text x="61.8" y="166.1">+V</text>
<text x="145.5" y="167.6">D9</text>
<text x="151.1" y="167.6">1N914</text>
<text x="175.3" y="164">D11</text>
<text x="175.3" y="165.9">1N914</text>
<text x="63.9" y="173.4">7</text>
<text x="71.2" y="172.3">A8</text>
<text x="113" y="168.2">R38</text>
<text x="113" y="170">22K</text>
<text x="136.3" y="173.6">6.8K</text>
<text x="137" y="169">R40</text>
<text x="26.4" y="174.2">C14</text>
<text x="34.3" y="179.6">2.7K</text>
<text x="35.2" y="175.5">R34</text>
<text x="57.9" y="176.5">3</text>
<text x="72.5" y="178.6">6</text>
<text x="72.5" y="174.4">1</text>
<text x="72.5" y="176.5">8</text>
<text x="90.1" y="177.2">SQUARE WAVE</text>
<text x="90.3" y="179.2">R36</text>
<text x="127.2" y="177.6">1</text>
<text x="131.8" y="178.6">TO SUB-OCTAVE TRACK &amp; HOLD MODULATOR (A18) &amp; OUTPUT</text>
<text x="26.4" y="180.9">1.0</text>
<text x="33.5" y="184.4">0.047</text>
<text x="36.8" y="182.5">C15</text>
<text x="52.5" y="180.2">R35</text>
<text x="55.8" y="185.5">10K</text>
<text x="57.9" y="180.7">2</text>
<text x="71.2" y="184.8">CA3094</text>
<text x="72.5" y="180.7">5</text>
<text x="90.3" y="181.5">100K LIN</text>
<text x="95.5" y="183.8">R37</text>
<text x="106.6" y="185.9">5</text>
<text x="127.4" y="183.8">2</text>
<text x="133.4" y="183.8">4</text>
<text x="139.9" y="183.8">5</text>
<text x="145.1" y="184.9">TO VCF (A10)</text>
<text x="203.6" y="184.6">ELECTRO HARMONIX</text>
<text x="63.9" y="187.7">4</text>
<text x="68.1" y="187">(or EH1040)</text>
<text x="95.5" y="187.9">13K</text>
<text x="127.4" y="190.1">3</text>
<text x="132.6" y="191.1">TO ADAPTIVE SCHMITT TRIGGER</text>
<text x="203.6" y="190.9">REVISION: 12/12/78</text>
<text x="203.6" y="188.4">DESIGNED BY: D.COCKERELL</text>
<text x="51.4" y="197.4">SQUARE WAVE SHAPER</text>
<text x="61.8" y="193.2">-V</text>
<text x="127.4" y="196.3">6</text>
<text x="132.6" y="197.4">TO VCA SWEEP GENERATOR</text>
<text x="186.9" y="193.4">Title</text>
<text x="189.4" y="196.3">ELECTRO HARMONIX GUITAR MICRO SYNTHESIZER</text>
<text x="25" y="203">* ALL CAPACITOR VALUES IN MICROFARADS</text>
<text x="127.4" y="202.8">7</text>
<text x="132.6" y="203.6">TO VCF SWEEP GENERATOR</text>
<text x="186.9" y="199.4">Size</text>
<text x="189.6" y="202.5">A</text>
<text x="194.4" y="199.4">Document Number</text>
<text x="201.9" y="202.5">DRAWN BY: FABIAN P. HARTERY</text>
<text x="255.8" y="199.4">REV</text>
<text x="257.5" y="202.5">1</text>
<text x="186.9" y="205.6">Date:</text>
<text x="196.9" y="205.6">September 28, 1996</text>
<text x="227.7" y="205.6">Sheet</text>
<text x="242.8" y="205.6">1</text>
<text x="247.7" y="205.6">of</text>
<text x="257.8" y="205.6">3</text>
</g>
</svg>
